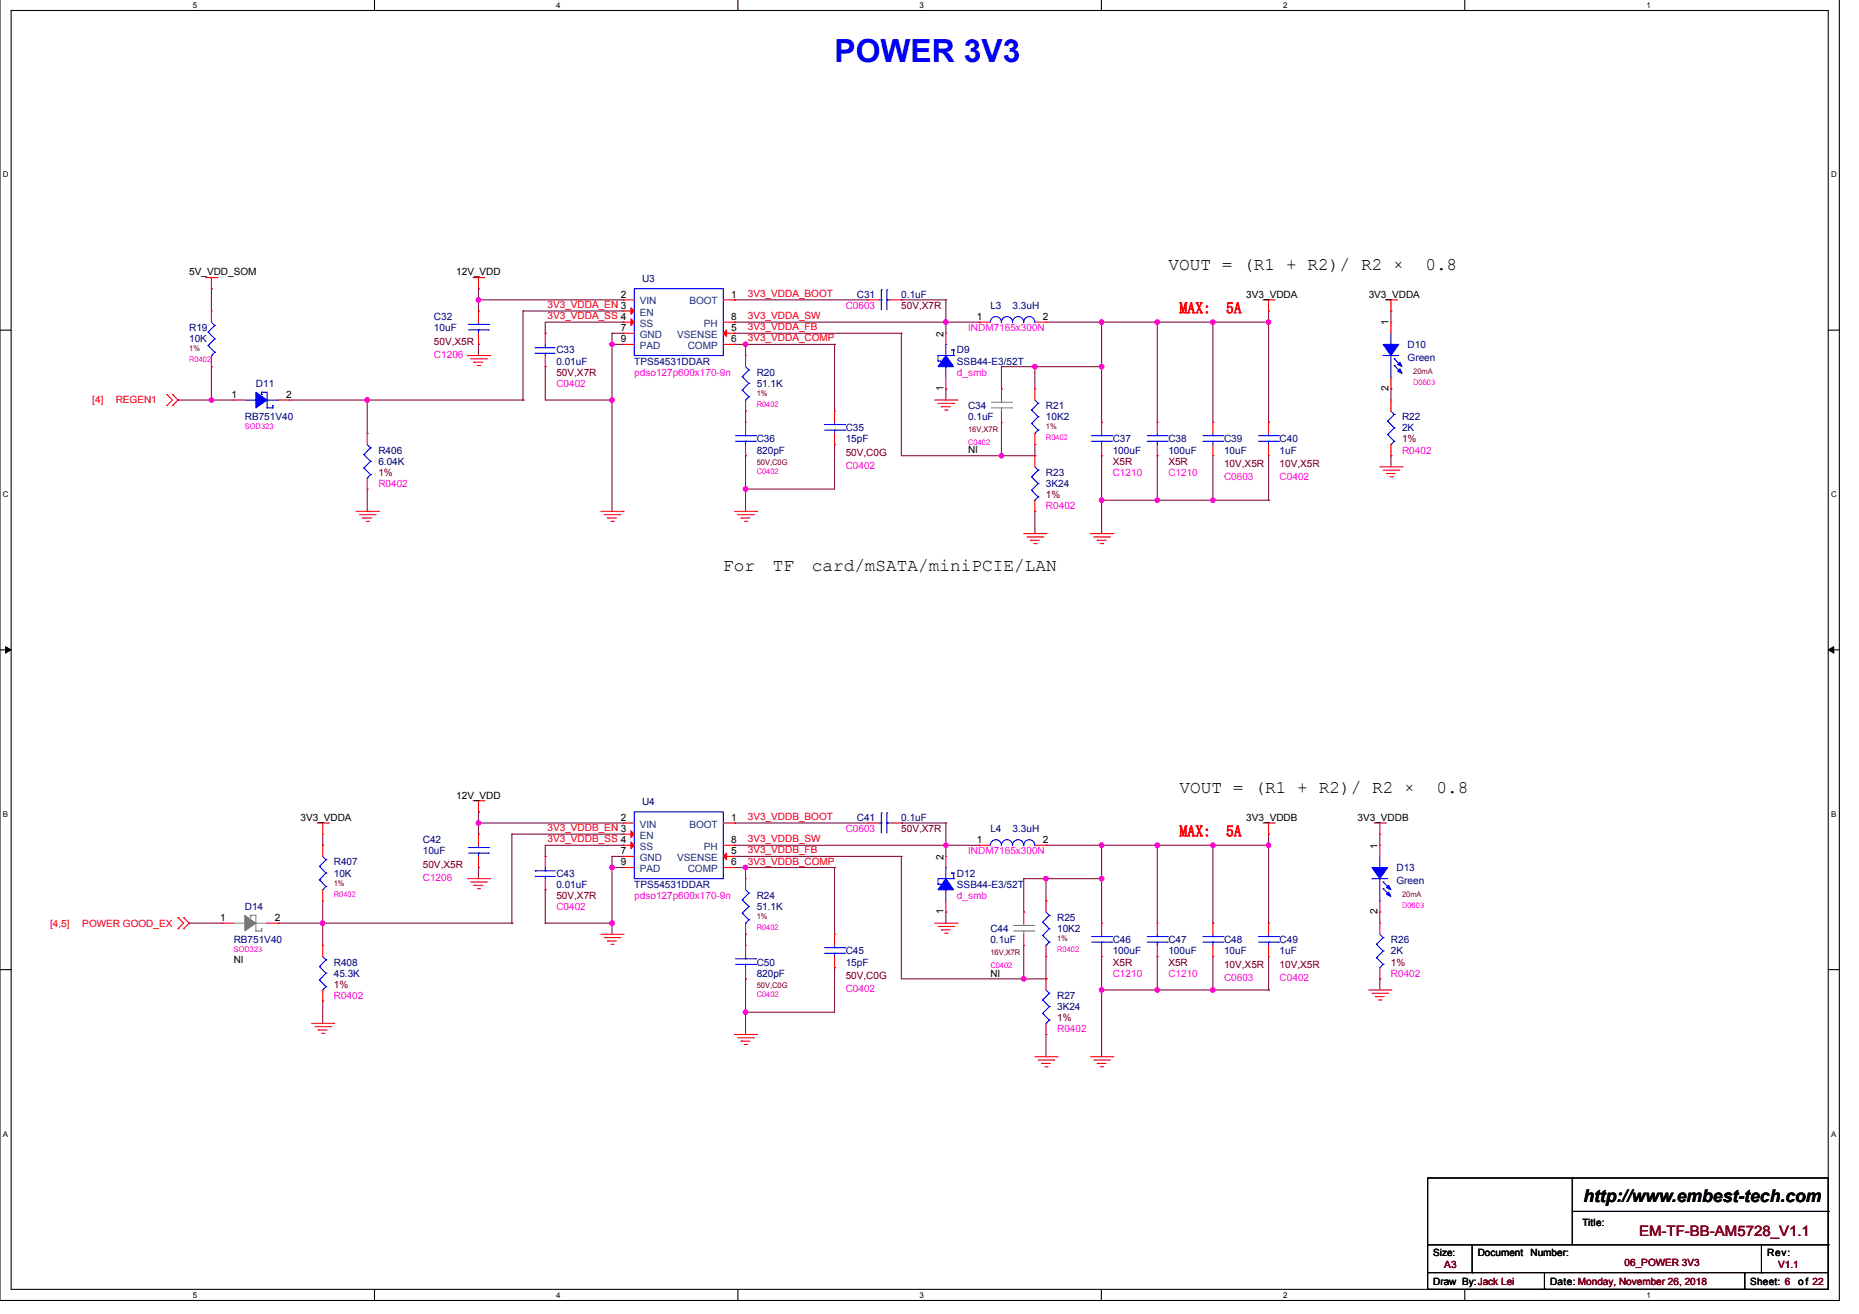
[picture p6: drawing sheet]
<svg xmlns="http://www.w3.org/2000/svg" width="297mm" height="210mm" viewBox="0 0 297 210" stroke-linecap="round" stroke-linejoin="round" font-family="sans-serif">
<path d="M0 -.1v207.8h293.9v-207.8M1.8 1.7h290.3v204.3h-290.3z" fill="none" stroke="#000" stroke-width=".17"/>
<g fill="#fff">
<path d="M30.8 .1h.7v1.4h-.7z"/>
<path d="M30.8 206.1h.7v1.5h-.7z"/>
</g>
<path d="M59.8 -.1v1.8M59.8 206v1.7" fill="none" stroke="#000" stroke-width=".17"/>
<g fill="#fff">
<path d="M88.9 .1h.7v1.4h-.7z"/>
<path d="M88.9 206.1h.7v1.5h-.7z"/>
</g>
<path d="M117.9 -.1v1.8M117.9 206v1.7" fill="none" stroke="#000" stroke-width=".17"/>
<g fill="#fff">
<path d="M146.9 .1h.7v1.4h-.7z"/>
<path d="M146.9 206.1h.7v1.5h-.7z"/>
</g>
<path d="M176 -.1v1.8M176 206v1.7" fill="none" stroke="#000" stroke-width=".17"/>
<g fill="#fff">
<path d="M205 .1h.7v1.4h-.7z"/>
<path d="M205 206.1h.7v1.5h-.7z"/>
</g>
<path d="M234.1 -.1v1.8M234.1 206v1.7" fill="none" stroke="#000" stroke-width=".17"/>
<g fill="#fff">
<path d="M263.1 .1h.7v1.4h-.7z"/>
<path d="M263.1 206.1h.7v1.5h-.7z"/>
<path d="M.4 27.2h1v1.4h-1z"/>
<path d="M292.6 27.2h.9v1.4h-.9z"/>
<path d="M.4 78.3h1v1.4h-1z"/>
<path d="M292.6 78.3h.9v1.4h-.9z"/>
</g>
<path d="M0 52.7h1.8M292.1 52.7h1.8" fill="none" stroke="#000" stroke-width=".17"/>
<g fill="#fff">
<path d="M.4 129.3h.9v1.5h-.9z"/>
<path d="M292.6 129.3h.8v1.5h-.8z"/>
</g>
<path d="M0 103.8h1.8M292.1 103.8h1.8" fill="none" stroke="#000" stroke-width=".17"/>
<path d="M.9 103.3l.9 .5-.9 .5zM292.1 103.8l.9-.5v1z" fill="#000" stroke="#000" stroke-width=".16"/>
<g fill="#fff">
<path d="M.4 180.4h.9v1.4h-.9z"/>
<path d="M292.6 180.4h.8v1.4h-.8z"/>
</g>
<g fill="none" stroke="#000" stroke-width=".17">
<path d="M0 154.9h1.8M292.1 154.9h1.8M228.1 188.2h64v17.8h-64zM228.1 198.9h64M235.2 198.9v4.4M251.2 188.2h.1M251.2 188.2v10.7M251.2 193.5h40.9M281.5 198.9v4.4M292.1 198.9h.1M292.1 193.5h.1M228.1 203.3h.1"/>
<path d="M228.1 203.3h64M235.2 203.3h.1M246.8 206h.1M246.8 203.3v2.7M278.8 206h.1M278.8 203.3v2.7M281.5 203.3h.1"/>
</g>
<g fill="none" stroke="#800040" stroke-width=".17">
<path d="M33.8 46.1h.1M33.8 58.6h.1M33.8 46.1v3.6M33.8 58.6v5.3M76.5 46.1h.1M76.5 47.9h.1M76.5 55h.1M76.5 46.1v3.6M76.5 55v1.8M76.5 47.9h23.1M83.6 49.7h.1M83.6 49.7h16"/>
<path d="M83.6 49.7v14.2M87.1 58.6h.1M87.1 53.2h.1M87.1 58.6v5.3h10.7M97.8 55h.1M97.8 53.2h.1M97.8 55h1.8M97.8 53.2h1.8M97.8 53.2v28.5M99.6 51.5h.1M99.6 51.5h-12.5v1.7M117.3 55h.1"/>
<path d="M117.3 53.2h.1M117.3 47.9h.1M117.3 51.5h.1M117.3 51.5h39.2M117.3 55h16M117.3 53.2h26.7M117.3 47.9h21.4M119.1 55h.1M119.1 55v1.8M133.3 55h.1M133.3 55v10.7M144 53.2h.1"/>
<path d="M144 47.9h.1M144 53.2v19.6h21.4M144 47.9h7.1M151.1 51.5h.1M151.1 47.9h.1M151.1 47.9v5.3M160 58.6h.1M160 58.6h16M160 58.6v3.5M165.4 58.6h.1M165.4 58.6v3.5M167.1 51.5h35.6"/>
<path d="M176 51.5h.1M176 58.6h.1M176 51.5v16M184.9 51.5h.1M184.9 51.5v16M193.8 51.5h.1M193.8 51.5v16M202.7 49.7h.1M202.7 51.5h.1M202.7 49.7v17.8M222.2 49.7h.1M222.2 49.7v1.8"/>
<path d="M28.4 63.9h.1M28.4 63.9h8.9M33.8 63.9h.1M46.2 63.9h37.4M58.7 63.9h.1M58.7 63.9v5.3M58.7 78.1v3.6M83.6 63.9h.1M97.8 63.9h.1M119.1 65.7h.1M119.1 72.8h.1M119.1 78.1h.1"/>
<path d="M119.1 65.7v1.8M119.1 72.8v8.9M133.3 71h.1M133.3 71v7.1h-14.2M151.1 62.1h.1M151.1 62.1v1.8M160 72.8h.1M160 62.1h.1M160 67.5v5.3M165.4 71h.1M165.4 72.8h.1M165.4 71v1.8"/>
<path d="M176 72.8h.1M176 79.9h.1M176 67.5h.1M176 72.8v12.4M176 79.9h26.7M184.9 72.8h.1M184.9 72.8v7.1M193.8 67.5h.1M193.8 79.9h.1M193.8 72.8v7.1M202.7 67.5h.1M202.7 79.9h.1"/>
<path d="M202.7 72.8v7.1M222.2 62.1h.1M222.2 72.8h.1M222.2 62.1v1.8M222.2 72.8v1.8M58.7 81.7h.1M165.4 81.7h.1M165.4 81.7v3.5M51.6 135h.1M51.6 133.2v1.8M76.5 129.7h.1M76.5 131.5h.1"/>
<path d="M76.5 138.6h.1M76.5 129.7v3.5M76.5 138.6v1.8M76.5 131.5h23.1M81.8 133.2h.1M81.8 133.2h17.8M81.8 133.2v14.3M87.1 136.8h.1M97.8 138.6h.1M97.8 136.8h.1M97.8 136.8v12.4M97.8 138.6h1.8"/>
<path d="M97.8 136.8h1.8M99.6 135h.1M99.6 135h-12.5v1.8M117.3 138.6h.1M117.3 136.8h.1M117.3 131.5h.1M117.3 135h.1M117.3 135h39.2M117.3 138.6h16M117.3 136.8h26.7M117.3 131.5h21.4M119.1 138.6h.1"/>
<path d="M119.1 138.6v1.8M133.3 138.6h.1M133.3 138.6v10.6M144 136.8h.1M144 131.5h.1M144 136.8v19.6h23.1M144 131.5h7.1M151.1 135h.1M151.1 131.5h.1M151.1 131.5v5.3M167.1 135h35.6M176 135h.1"/>
<path d="M176 135v12.5M184.9 135h.1M184.9 135v12.5M193.8 135h.1M193.8 135v12.5M202.7 133.2h.1M202.7 135h.1M202.7 133.2v14.3M220.5 133.2h.1M220.5 133.2v1.8M30.2 147.5h.1M30.2 147.5h5.4"/>
<path d="M44.4 147.5h37.4M51.6 147.5h.1M51.6 159.9h.1M51.6 143.9v7.1M51.6 159.9v3.6M81.8 147.5h.1M87.1 142.1h.1M87.1 147.5h.1M87.1 142.1v5.4M87.1 147.5h10.7M97.8 147.5h.1M119.1 149.2h.1"/>
<path d="M119.1 156.4h.1M119.1 149.2v1.8M119.1 156.4v8.9M133.3 154.6h.1M133.3 154.6v7.1h-14.2M151.1 145.7h.1M151.1 145.7v1.8M163.6 156.4h.1M163.6 140.4h.1M163.6 145.7h.1M163.6 140.4h12.4M163.6 140.4v5.3"/>
<path d="M163.6 151v5.4M167.1 156.4h.1M167.1 143.9h.1M167.1 140.4v3.5M167.1 152.8v3.6M176 152.8h.1M176 140.4h.1M176 158.1h.1M176 147.5h.1M176 152.8v16M176 158.1h26.7M184.9 152.8h.1"/>
<path d="M184.9 152.8v5.3M193.8 147.5h.1M193.8 158.1h.1M193.8 152.8v5.3M202.7 147.5h.1M202.7 158.1h.1M202.7 152.8v5.3M220.5 145.7h.1M220.5 156.4h.1M220.5 145.7v1.8M220.5 156.4v1.7M119.1 161.7h.1"/>
<path d="M167.1 165.3h.1M167.1 165.3v3.5"/>
</g>
<g fill="#f0f" stroke="#f0f" stroke-width=".17">
<circle cx="176" cy="79.9" r=".35"/>
<circle cx="119.1" cy="55" r=".35"/>
<circle cx="119.1" cy="78.1" r=".35"/>
<circle cx="176" cy="51.5" r=".35"/>
<circle cx="176" cy="58.6" r=".35"/>
<circle cx="160" cy="72.8" r=".35"/>
<circle cx="76.4" cy="47.9" r=".35"/>
<circle cx="97.8" cy="63.9" r=".35"/>
<circle cx="151.1" cy="51.5" r=".35"/>
<circle cx="184.9" cy="51.5" r=".35"/>
<circle cx="176" cy="158.1" r=".35"/>
<circle cx="76.4" cy="131.5" r=".35"/>
<circle cx="119.1" cy="161.7" r=".35"/>
<circle cx="119.1" cy="138.6" r=".35"/>
<circle cx="163.6" cy="156.4" r=".35"/>
<circle cx="97.8" cy="138.6" r=".35"/>
<circle cx="97.8" cy="147.5" r=".35"/>
<circle cx="151.1" cy="135" r=".35"/>
<circle cx="184.9" cy="135" r=".35"/>
<circle cx="193.8" cy="135" r=".35"/>
<circle cx="184.9" cy="158.1" r=".35"/>
<circle cx="165.3" cy="58.6" r=".35"/>
<circle cx="193.8" cy="51.5" r=".35"/>
<circle cx="202.7" cy="51.5" r=".35"/>
<circle cx="184.9" cy="79.9" r=".35"/>
<circle cx="193.8" cy="79.9" r=".35"/>
<circle cx="202.7" cy="135" r=".35"/>
<circle cx="193.8" cy="158.1" r=".35"/>
<circle cx="176" cy="135" r=".35"/>
<circle cx="176" cy="140.4" r=".35"/>
<circle cx="33.8" cy="63.9" r=".35"/>
<circle cx="167.1" cy="140.4" r=".35"/>
<circle cx="97.8" cy="55" r=".35"/>
<circle cx="51.6" cy="147.5" r=".35"/>
<circle cx="58.7" cy="63.9" r=".35"/>
</g>
<g fill="none" stroke="#f00" stroke-width=".17">
<path d="M32.9 44.3h1.8M33.8 46.1h.1M33.8 49.7h.1M33.8 58.6h.1M33.8 44.3v1.8M33.8 49.7v1.8M33.8 56.8v1.8M34.7 44.3h.1M74.7 56.8h3.5M75.2 57.3h2.5M75.6 44.3h1.7M75.7 57.9h.1"/>
<path d="M75.7 57.9h1.5M76.3 58.4h.3M76.5 46.1h.1M76.5 49.7h.1M76.5 55h.1M76.5 44.3v1.8M76.5 49.7v1.8M76.5 53.2v1.8M76.6 58.4h.1M77.3 44.3h.1M77.7 57.3h.1M78.2 56.8h.1"/>
<path d="M87.1 58.6h.1M87.1 53.2h.1M87.1 53.2v1.8M87.1 56.8v1.8M99.6 47.9h.1M99.6 49.7h.1M99.6 51.5h.1M99.6 53.2h.1M99.6 55h.1M99.6 47.9h1.7M99.6 49.7h1.7M99.6 51.5h1.7"/>
<path d="M99.6 53.2h1.7M99.6 55h1.7M115.6 47.9h1.7M115.6 51.5h1.7M115.6 53.2h1.7M115.6 55h1.7M117.3 47.9h.1M117.3 53.2h.1M117.3 55h.1M117.3 51.5h.1M119.1 56.8h.1M119.1 56.8v1.8"/>
<path d="M138.7 47.9h.1M138.7 47.9h1.8M142.2 47.9h1.8M144 47.9h.1M151.1 53.2h.1M151.1 53.2v1.8M156.5 51.5h.1M156.5 51.5h1.7M165.4 51.5h1.7M167.1 51.5h.1M201.8 47.9h1.8M202.7 49.7h.1"/>
<path d="M202.7 47.9v1.8M203.6 47.9h.1M221.4 47.9h1.7M222.2 49.7h.1M222.2 51.5h.1M222.2 47.9v1.8M222.2 51.5v1.7M223.1 47.9h.1M26.7 64.8h.1M26.7 63h.1M26.7 63l.9 .9-.9 .9M27.6 63h.1"/>
<path d="M27.6 64.8h.1M27.6 63l.8 .9-.8 .9M37.3 63.9h.1M37.3 63.9h1.8M44.4 63.9h1.8M46.2 63.9h.1M58.7 69.2h.1M58.7 78.1h.1M58.7 69.2v1.8M58.7 76.4v1.7M119.1 65.7h.1M119.1 67.5h.1"/>
<path d="M119.1 72.8h.1M119.1 63.9v1.8M119.1 67.5v1.7M119.1 71v1.8M133.3 65.7h.1M133.3 71h.1M133.3 65.7v1.8M133.3 69.2v1.8M149.4 63.9h3.5M149.9 64.4h2.5M150.4 65h.1M150.4 65h1.4"/>
<path d="M151 65.5h.3M151.1 62.1h.1M151.1 60.3v1.8M151.3 65.5h.1M152.4 64.4h.1M152.9 63.9h.1M160 62.1h.1M160 67.5h.1M160 62.1v1.8M160 65.7v1.8M165.4 62.1h.1M165.4 71h.1"/>
<path d="M165.4 72.8h.1M165.4 62.1v1.8M165.4 69.2v1.8M165.4 72.8v1.8M165.4 79.9v1.8M176 67.5h.1M176 72.8h.1M176 67.5v1.7M176 71v1.8M184.9 67.5h.1M184.9 72.8h.1M184.9 67.5v1.7"/>
<path d="M184.9 71v1.8M193.8 67.5h.1M193.8 72.8h.1M193.8 67.5v1.7M193.8 71v1.8M202.7 67.5h.1M202.7 72.8h.1M202.7 67.5v1.7M202.7 71v1.8M220.5 74.6h3.5M221 75.1h2.5M221.5 75.6h.1"/>
<path d="M221.5 75.6h1.5M222.1 76.2h.3M222.2 62.1h.1M222.2 63.9h.1M222.2 72.8h.1M222.2 60.3v1.8M222.2 63.9v1.8M222.2 71v1.8M222.4 76.2h.1M223.5 75.1h.1M224 74.6h.1M56.9 81.7h3.6"/>
<path d="M57.4 82.2h2.5M58 82.8h.1M58 82.8h1.4M58.5 83.3h.4M58.9 83.3h.1M59.9 82.2h.1M60.5 81.7h.1M96 81.7h3.6M96.5 82.2h2.5M97.1 82.8h.1M97.1 82.8h1.4M97.6 83.3h.4"/>
<path d="M98 83.3h.1M99 82.2h.1M99.6 81.7h.1M117.3 81.7h3.6M117.9 82.2h2.5M118.4 82.8h.1M118.4 82.8h1.4M118.9 83.3h.4M119.3 83.3h.1M120.4 82.2h.1M120.9 81.7h.1M163.6 85.2h3.5"/>
<path d="M164.1 85.8h2.5M164.6 86.3h.1M164.6 86.3h1.5M165.2 86.8h.3M165.4 81.7h.1M165.5 86.8h.1M166.6 85.8h.1M167.1 85.2h.1M174.2 85.2h3.6M174.8 85.8h2.5M175.3 86.3h.1M175.3 86.3h1.4"/>
<path d="M175.8 86.8h.4M176.2 86.8h.1M177.3 85.8h.1M177.8 85.2h.1M50.7 131.5h1.8M51.6 133.2h.1M51.6 135h.1M51.6 131.5v1.7M51.6 135v1.8M52.5 131.5h.1M75.6 127.9h1.7M76.5 129.7h.1"/>
<path d="M76.5 133.2h.1M76.5 138.6h.1M76.5 127.9v1.8M76.5 133.2v1.8M76.5 136.8v1.8M77.3 127.9h.1M87.1 136.8h.1M87.1 136.8v1.8M99.6 131.5h.1M99.6 133.2h.1M99.6 135h.1M99.6 136.8h.1"/>
<path d="M99.6 138.6h.1M99.6 131.5h1.7M99.6 135h1.7M99.6 133.2h1.7M99.6 136.8h1.7M99.6 138.6h1.7M115.6 131.5h1.7M115.6 135h1.7M115.6 136.8h1.7M115.6 138.6h1.7M117.3 131.5h.1M117.3 136.8h.1"/>
<path d="M117.3 138.6h.1M117.3 135h.1M138.7 131.5h.1M138.7 131.5h1.8M142.2 131.5h1.8M144 131.5h.1M151.1 136.8h.1M151.1 136.8v1.8M156.5 135h.1M156.5 135h1.7M165.4 135h1.7M167.1 135h.1"/>
<path d="M201.8 131.5h1.8M202.7 133.2h.1M202.7 131.5v1.7M203.6 131.5h.1M219.6 131.5h1.8M220.5 133.2h.1M220.5 135h.1M220.5 131.5v1.7M220.5 135v1.8M221.4 131.5h.1M28.4 148.4h.1M28.4 146.6h.1"/>
<path d="M28.4 146.6l.9 .9-.9 .9M29.3 146.6h.1M29.3 148.4h.1M29.3 146.6l.9 .9-.9 .9M35.6 147.5h.1M35.6 147.5h1.7M42.7 147.5h1.7M44.4 147.5h.1M51.6 143.9h.1M51.6 151h.1M51.6 159.9h.1M51.6 142.1v1.8"/>
<path d="M51.6 151v1.8M51.6 158.1v1.8M74.7 140.4h3.5M75.2 140.9h2.5M75.7 141.4h.1M75.7 141.4h1.5M76.3 142h.3M76.6 142h.1M77.7 140.9h.1M78.2 140.4h.1M87.1 142.1h.1M87.1 140.4v1.7"/>
<path d="M96 149.2h3.6M96.5 149.8h2.5M97.1 150.3h.1M97.1 150.3h1.4M97.6 150.8h.4M98 150.8h.1M99 149.8h.1M99.6 149.2h.1M119.1 140.4h.1M119.1 149.2h.1M119.1 151h.1M119.1 156.4h.1"/>
<path d="M119.1 140.4v1.7M119.1 147.5v1.7M119.1 151v1.8M119.1 154.6v1.8M133.3 149.2h.1M133.3 154.6h.1M133.3 149.2v1.8M133.3 152.8v1.8M149.4 147.5h3.5M149.9 148h2.5M150.4 148.5h.1M150.4 148.5h1.4"/>
<path d="M151 149.1h.3M151.1 145.7h.1M151.1 143.9v1.8M151.3 149.1h.1M152.4 148h.1M152.9 147.5h.1M163.6 145.7h.1M163.6 151h.1M163.6 145.7v1.8M163.6 149.2v1.8M167.1 143.9h.1M167.1 152.8h.1"/>
<path d="M167.1 156.4h.1M167.1 143.9v1.8M167.1 151v1.8M167.1 156.4v1.7M176 147.5h.1M176 152.8h.1M176 147.5v1.7M176 151v1.8M184.9 147.5h.1M184.9 152.8h.1M184.9 147.5v1.7M184.9 151v1.8"/>
<path d="M193.8 147.5h.1M193.8 152.8h.1M193.8 147.5v1.7M193.8 151v1.8M202.7 147.5h.1M202.7 152.8h.1M202.7 147.5v1.7M202.7 151v1.8M218.7 158.1h3.5M219.2 158.7h2.5M219.8 159.2h.1M219.8 159.2h1.4"/>
<path d="M220.3 159.7h.4M220.5 145.7h.1M220.5 147.5h.1M220.5 156.4h.1M220.5 143.9v1.8M220.5 147.5v1.7M220.5 154.6v1.8M220.7 159.7h.1M221.7 158.7h.1M222.2 158.1h.1M49.8 163.5h3.5M50.3 164h2.5"/>
<path d="M50.9 164.5h.1M50.9 164.5h1.4M51.4 165.1h.3M51.7 165.1h.1M52.8 164h.1M53.3 163.5h.1M117.3 165.3h3.6M117.9 165.8h2.5M118.4 166.3h.1M118.4 166.3h1.4M118.9 166.8h.4M119.3 166.8h.1"/>
<path d="M120.4 165.8h.1M120.9 165.3h.1M165.4 168.8h3.5M165.9 169.3h2.5M166.4 169.9h.1M166.4 169.9h1.4M167 170.4h.3M167.1 165.3h.1M167.1 163.5v1.8M167.3 170.4h.1M168.4 169.3h.1M168.9 168.8h.1"/>
<path d="M174.2 168.8h3.6M174.8 169.3h2.5M175.3 169.9h.1M175.3 169.9h1.4M175.8 170.4h.4M176.2 170.4h.1M177.3 169.3h.1M177.8 168.8h.1"/>
</g>
<g fill="none" stroke="#00f" stroke-width=".17">
<path d="M33.3 53.1h.1M33.3 55.2h.1M33.3 53.1l1 1M33.3 55.2l1 1.1M33.8 56.8h.1M33.8 51.5l.5 .5M34.3 52h.1M34.3 54.1h.1M34.3 56.3h.1M34.3 52l-1 1.1M34.3 54.1l-1 1.1M34.3 56.3l-.5 .5"/>
<path d="M74.9 51.8h3.2M74.9 52.7h3.2M76.5 52.7h.1M76.5 51.8h.1M76.5 51.5v.3M76.5 52.7v.5M78.1 51.8h.1M78.1 52.7h.1M85.5 56.4h.1M85.5 55.5h.1M85.5 56.4h3.2M85.5 55.5h3.2"/>
<path d="M87.1 55.5h.1M87.1 56.4h.1M87.1 55v.5M87.1 56.4v.4M101.3 46.1h14.3v10.7h-14.3zM119.1 58.6l.6 .5M119.7 59.1h.1M119.7 59.1l-1.1 1.1M140.5 47.9h.3M140.8 46.3h.1M140.8 47.9h.1M140.8 46.3v3.2"/>
<path d="M141.7 47.9h.1M141.7 46.3h.1M141.7 46.3v3.2M141.7 47.9h.5M149.9 57.7h.1M149.9 57.7h.3M150.2 57.7h.1M151.1 58.6h.1M151.1 55h.1M151.1 55v1.8M151.1 58.6v1.7M152 55.9h.1"/>
<path d="M152 55.9h.4M152.4 56.8h.1M152.4 55.9h.1M152.4 56.8h-2.5v.9M152.4 55.9v.9M158.2 51.5a.88 .88 0 0 1 .9-.9 .88 .88 0 0 1 .9 .9 .88 .88 0 0 1 .9-.9 .88 .88 0 0 1 .9 .9 .88 .88 0 0 1 .9-.9 .88 .88 0 0 1 .9 .9 .88 .88 0 0 1 .9-.9 .88 .88 0 0 1 .8 .9M221 56.8h.1M221 56.8h2.5M222.2 55h.1M222.2 53.2v1.8M222.2 56.8v3.5M222.8 57.3h.1"/>
<path d="M222.8 58.4h.1M222.8 57.3l1 1.1M222.8 58.4l1 1.1M39.1 63.9h1.8M40.9 63.9h.1M41.8 62.7h.1M41.8 63h.1M41.8 62.7h.9v2.5M41.8 62.7v.3M42.7 65.2h.1M42.7 63.9h1.7M42.7 65.2h.9"/>
<path d="M43.6 65.2h.1M43.6 64.8h.1M43.6 64.8v.4M44.4 63.9h.1M58.1 72.6h.1M58.1 74.8h.1M58.1 72.6l1.1 1.1M58.1 74.8l1.1 1M58.7 76.4h.1M58.7 71l.5 .5M59.2 71.5h.1M59.2 73.7h.1"/>
<path d="M59.2 75.8h.1M59.2 71.5l-1.1 1.1M59.2 73.7l-1.1 1.1M59.2 75.8l-.5 .6M117.5 69.6h3.2M117.5 70.5h3.2M118.6 60.2h.1M118.6 62.3h.1M118.6 60.2l1.1 1M118.6 62.3l1.1 1.1M119.1 63.9h.1M119.1 70.5h.1"/>
<path d="M119.1 69.6h.1M119.1 69.2v.4M119.1 70.5v.5M119.7 61.2h.1M119.7 63.4h.1M119.7 61.2l-1.1 1.1M119.7 63.4l-.6 .5M120.7 69.6h.1M120.7 70.5h.1M131.8 67.8h3.1M131.8 68.7h3.1M133.3 68.7h.1"/>
<path d="M133.3 67.8h.1M133.3 67.5v.3M133.3 68.7v.5M134.9 67.8h.1M134.9 68.7h.1M164.8 65.5h.1M164.8 67.6h.1M164.8 76.2h.1M164.8 78.3h.1M164.8 65.5l1.1 1.1M164.8 67.6l1.1 1.1M164.8 76.2l1.1 1"/>
<path d="M164.8 78.3l1.1 1.1M165.4 69.2h.1M165.4 79.9h.1M165.4 63.9l.5 .5M165.4 74.6l.5 .5M165.9 64.4h.1M165.9 66.6h.1M165.9 68.7h.1M165.9 75.1h.1M165.9 77.2h.1M165.9 79.4h.1M165.9 64.4l-1.1 1.1"/>
<path d="M165.9 66.6l-1.1 1M165.9 68.7l-.5 .5M165.9 75.1l-1.1 1.1M165.9 77.2l-1.1 1.1M165.9 79.4l-.5 .5M174.4 69.6h3.2M174.4 70.5h3.2M176 70.5h.1M176 69.6h.1M176 69.2v.4M176 70.5v.5M177.6 69.6h.1"/>
<path d="M177.6 70.5h.1M183.3 69.6h3.2M183.3 70.5h3.2M184.9 70.5h.1M184.9 69.6h.1M184.9 69.2v.4M184.9 70.5v.5M186.5 69.6h.1M186.5 70.5h.1M192.2 69.6h3.2M192.2 70.5h3.2M193.8 70.5h.1"/>
<path d="M193.8 69.6h.1M193.8 69.2v.4M193.8 70.5v.5M195.4 69.6h.1M195.4 70.5h.1M201.1 69.6h3.2M201.1 70.5h3.2M202.7 70.5h.1M202.7 69.6h.1M202.7 69.2v.4M202.7 70.5v.5M204.3 69.6h.1"/>
<path d="M204.3 70.5h.1M221.7 67.3h.1M221.7 69.4h.1M221.7 67.3l1.1 1.1M221.7 69.4l1.1 1.1M222.2 60.3h.1M222.2 71h.1M222.2 65.7l.6 .5M222.8 66.2h.1M222.8 68.4h.1M222.8 70.5h.1M222.8 66.2l-1.1 1.1"/>
<path d="M222.8 68.4l-1.1 1M222.8 70.5l-.6 .5M51 138.4h.1M51 138.4l1.1 1.1M51.6 136.8l.5 .5M52.1 137.3h.1M52.1 139.5h.1M52.1 137.3l-1.1 1.1M52.1 139.5l-1.1 1M74.9 135.4h3.2M74.9 136.3h3.2M76.5 136.3h.1"/>
<path d="M76.5 135.4h.1M76.5 135v.4M76.5 136.3v.5M78.1 135.4h.1M78.1 136.3h.1M85.5 140h.1M85.5 139.1h.1M85.5 140h3.2M85.5 139.1h3.2M87.1 139.1h.1M87.1 140h.1M87.1 138.6v.5"/>
<path d="M87.1 140v.4M101.3 129.7h14.3v10.7h-14.3zM140.5 131.5h.3M140.8 129.9h.1M140.8 131.5h.1M140.8 129.9v3.2M141.7 131.5h.1M141.7 129.9h.1M141.7 131.5h.5M141.7 129.9v3.2M151.1 138.6h.1M151.1 138.6v1.8"/>
<path d="M152 139.5h.1M152 139.5h.4M152.4 139.5h.1M152.4 139.5v.9M158.2 135a.88 .88 0 0 1 .9-.9 .88 .88 0 0 1 .9 .9 .88 .88 0 0 1 .9-.9 .88 .88 0 0 1 .9 .9 .88 .88 0 0 1 .9-.9 .88 .88 0 0 1 .9 .9 .88 .88 0 0 1 .9-.9 .88 .88 0 0 1 .8 .9M220.5 138.6h.1M220.5 136.8v1.8M51 140.5h.1M51 154.4h.1M51 156.5h.1M51 140.5l1.1 1.1M51 154.4l1.1 1.1"/>
<path d="M51 156.5l1.1 1.1M51.6 142.1h.1M51.6 158.1h.1M51.6 152.8l.5 .5M52.1 141.6h.1M52.1 153.3h.1M52.1 155.5h.1M52.1 157.6h.1M52.1 141.6l-.5 .5M52.1 153.3l-1.1 1.1M52.1 155.5l-1.1 1M52.1 157.6l-.5 .5"/>
<path d="M117.5 153.2h3.2M117.5 154.1h3.2M118.6 143.7h.1M118.6 145.9h.1M118.6 143.7l1.1 1.1M118.6 145.9l1.1 1M119.1 147.5h.1M119.1 154.1h.1M119.1 153.2h.1M119.1 142.1l.6 .6M119.1 152.8v.4M119.1 154.1v.5"/>
<path d="M119.7 142.7h.1M119.7 144.8h.1M119.7 146.9h.1M119.7 142.7l-1.1 1M119.7 144.8l-1.1 1.1M119.7 146.9l-.6 .6M120.7 153.2h.1M120.7 154.1h.1M131.8 151.4h3.1M131.8 152.3h3.1M133.3 152.3h.1M133.3 151.4h.1"/>
<path d="M133.3 151v.4M133.3 152.3v.5M134.9 151.4h.1M134.9 152.3h.1M149.9 141.2h.1M149.9 141.2h.3M150.2 141.2h.1M151.1 142.1h.1M151.1 142.1v1.8M152.4 140.4h.1M152.4 140.4h-2.5v.8M166.6 147.3h.1"/>
<path d="M166.6 149.4h.1M166.6 159.7h.1M166.6 147.3l1.1 1.1M166.6 149.4l1.1 1.1M166.6 159.7l1.1 1.1M167.1 151h.1M167.1 145.7l.6 .5M167.1 158.1l.6 .6M167.7 146.2h.1M167.7 148.4h.1M167.7 150.5h.1M167.7 158.7h.1"/>
<path d="M167.7 146.2l-1.1 1.1M167.7 148.4l-1.1 1M167.7 150.5l-.6 .5M167.7 158.7l-1.1 1M174.4 149.6h3.2M174.4 150.5h3.2M176 150.5h.1M176 149.6h.1M176 149.2v.4M176 150.5v.5M177.6 149.6h.1M177.6 150.5h.1"/>
<path d="M183.3 149.6h3.2M183.3 150.5h3.2M184.9 150.5h.1M184.9 149.6h.1M184.9 149.2v.4M184.9 150.5v.5M186.5 149.6h.1M186.5 150.5h.1M192.2 149.6h3.2M192.2 150.5h3.2M193.8 150.5h.1M193.8 149.6h.1"/>
<path d="M193.8 149.2v.4M193.8 150.5v.5M195.4 149.6h.1M195.4 150.5h.1M201.1 149.6h3.2M201.1 150.5h3.2M202.7 150.5h.1M202.7 149.6h.1M202.7 149.2v.4M202.7 150.5v.5M204.3 149.6h.1M204.3 150.5h.1"/>
<path d="M219.2 140.4h.1M219.2 140.4h2.5M219.9 150.8h.1M219.9 153h.1M219.9 150.8l1.1 1.1M219.9 153l1.1 1.1M220.5 143.9h.1M220.5 154.6h.1M220.5 140.4v3.5M220.5 149.2l.5 .6M221 140.9h.1M221 142h.1"/>
<path d="M221 149.8h.1M221 151.9h.1M221 154.1h.1M221 140.9l1.1 1.1M221 142l1.1 1M221 149.8l-1.1 1M221 151.9l-1.1 1.1M221 154.1l-.5 .5M166.6 161.9h.1M166.6 161.9l1.1 1M167.1 163.5h.1M167.7 160.8h.1"/>
<path d="M167.7 162.9h.1M167.7 160.8l-1.1 1.1M167.7 162.9l-.6 .6"/>
</g>
<g fill="#00f" stroke="#00f" stroke-width=".17">
<path d="M219.2 138.6h2.5l-1.2 1.8z" fill-rule="evenodd"/>
<path d="M221.9 142.5l.3 .7-.7-.4z" fill-rule="evenodd"/>
<path d="M221.9 141.4l.3 .7-.7-.3z" fill-rule="evenodd"/>
<path d="M151.1 56.8l1.3 1.8h-2.5z" fill-rule="evenodd"/>
<path d="M221 55h2.5l-1.3 1.8z" fill-rule="evenodd"/>
<path d="M223.7 58.9l.3 .7-.7-.3z" fill-rule="evenodd"/>
<path d="M223.7 57.9l.3 .7-.7-.4z" fill-rule="evenodd"/>
<path d="M40.9 62.7l1.8 1.2-1.8 1.3z" fill-rule="evenodd"/>
<path d="M151.1 140.4l1.3 1.7h-2.5z" fill-rule="evenodd"/>
</g>
<g fill="#f00" stroke="#f00" stroke-width=".17">
<path d="M100.8 49.2l.5 .5-.5 .5z"/>
<path d="M100.8 50.9l.5 .6-.5 .5z"/>
<path d="M116.1 52.7v1.1l-.5-.6z"/>
<path d="M100.8 132.7l.5 .5-.5 .6z"/>
<path d="M100.8 134.5l.5 .5-.5 .6z"/>
<path d="M115.6 136.8l.5-.5v1z"/>
</g>
<g fill="none" stroke="#808080" stroke-width=".17">
<path d="M158.4 64.3h3.2M158.4 65.2h3.2M160 65.2h.1M160 64.3h.1M160 63.9v.4M160 65.2v.5M161.6 64.3h.1M161.6 65.2h.1M37.3 147.5h1.8M39.1 147.5h.1M40 146.2h.1M40 146.6h.1"/>
<path d="M40 146.2h.9v2.5M40 146.2v.4M40.9 148.7h.1M40.9 147.5h1.8M40.9 148.7h.9M41.8 148.7h.1M41.8 148.4h.1M41.8 148.4v.3M42.7 147.5h.1M162 148.7h3.2M162 147.8h3.2M163.6 148.7h.1"/>
<path d="M163.6 147.8h.1M163.6 147.5v.3M163.6 148.7v.5M165.2 147.8h.1M165.2 148.7h.1"/>
</g>
<path d="M39.1 146.2l1.8 1.3-1.8 1.2z" fill-rule="evenodd" fill="#808080" stroke="#808080" stroke-width=".17"/>
<text font-size="5.1" fill="#00f" x="133.3" y="9.8">POWER 3V3</text>
<g font-size="2.8">
<text x="186.7" y="43.2">VOUT = (R1 + R2)/ R2 ×</text>
<text x="227.7" y="43.2">0.8</text>
<text x="115.6" y="91.2">For</text>
<text x="123.5" y="91.2">TF</text>
<text x="129.7" y="91.2">card/mSATA/miniPCIE/LAN</text>
<text x="188.5" y="126.7">VOUT = (R1 + R2)/ R2 ×</text>
<text x="229.5" y="126.7">0.8</text>
<text x="253" y="192">http://www.embest-tech.com</text>
</g>
<g font-size="2.5" fill="#f00">
<text x="188.5" y="50">MAX:</text>
<text x="195.9" y="50">5A</text>
<text x="188.5" y="133.6">MAX:</text>
<text x="195.9" y="133.6">5A</text>
</g>
<text font-size="2.3" fill="#800000" x="261.9" y="197.4">EM-TF-BB-AM5728_V1.1</text>
<g font-size="1.6">
<text x="30.2" y="44">5V_VDD_SOM</text>
<text x="72.9" y="44">12V_VDD</text>
<text x="99.2" y="47.5">2</text>
<text x="116.8" y="47.5">1</text>
<text x="199.1" y="47.6">3V3_VDDA</text>
<text x="218.7" y="47.6">3V3_VDDA</text>
<text x="99.2" y="52.9">7</text>
<text x="116.8" y="52.9">5</text>
<text x="116.8" y="51.1">8</text>
<text x="150.8" y="53.8" transform="rotate(-90 150.8 53.8)">2</text>
<text x="156.1" y="51.1">1</text>
<text x="166.6" y="51.1">2</text>
<text x="221.9" y="52" transform="rotate(-90 221.9 52)">1</text>
<text x="99.2" y="54.6">9</text>
<text x="116.8" y="54.6">6</text>
<text x="37" y="63.5">1</text>
<text x="45.7" y="63.5">2</text>
<text x="150.8" y="62.5" transform="rotate(-90 150.8 62.5)">1</text>
<text x="221.9" y="62.5" transform="rotate(-90 221.9 62.5)">2</text>
<text x="154.7" y="72.4">NI</text>
<text x="48" y="131.1">3V3_VDDA</text>
<text x="72.9" y="127.6">12V_VDD</text>
<text x="99.2" y="131.1">2</text>
<text x="116.8" y="131.1">1</text>
<text x="199.1" y="131.1">3V3_VDDB</text>
<text x="216.9" y="131.1">3V3_VDDB</text>
<text x="99.2" y="136.4">7</text>
<text x="116.8" y="136.4">5</text>
<text x="116.8" y="134.7">8</text>
<text x="150.8" y="137.3" transform="rotate(-90 150.8 137.3)">2</text>
<text x="156.1" y="134.7">1</text>
<text x="166.6" y="134.7">2</text>
<text x="220.1" y="135.6" transform="rotate(-90 220.1 135.6)">1</text>
<text x="99.2" y="138.2">9</text>
<text x="116.8" y="138.2">6</text>
<text x="35.2" y="147.1">1</text>
<text x="43.9" y="147.1">2</text>
<text x="150.8" y="146.1" transform="rotate(-90 150.8 146.1)">1</text>
<text x="220.1" y="146.1" transform="rotate(-90 220.1 146.1)">2</text>
<text x="37.3" y="153.9">NI</text>
<text x="158.2" y="156">NI</text>
<text x="252.8" y="195.8">Title:</text>
<text x="229" y="200.6">Size:</text>
<text x="236.1" y="200.7">Document</text>
<text x="244.6" y="200.7">Number:</text>
<text x="282.3" y="200.7">Rev:</text>
<text x="229" y="205.3">Draw By:Jack Lei</text>
<text x="247.7" y="205.3">Date: Monday, November 26, 2018</text>
<text x="279.7" y="205.3">Sheet: 6</text>
<text x="287.3" y="205.3">of 22</text>
</g>
<g font-size="1.6" fill="#000080">
<text x="102.6" y="45.1">U3</text>
<text x="136.9" y="47.6">C31</text>
<text x="144" y="47.6">0.1uF</text>
<text x="30.2" y="52.9">R19</text>
<text x="69.3" y="51.1">C32</text>
<text x="69.3" y="52.9">10uF</text>
<text x="158.2" y="49.3">L3</text>
<text x="161.8" y="49.3">3.3uH</text>
<text x="30.2" y="54.7">10K</text>
<text x="88.9" y="56.5">C33</text>
<text x="88.9" y="58.2">0.01uF</text>
<text x="101.3" y="58.2">TPS54531DDAR</text>
<text x="152.9" y="56.5">D9</text>
<text x="152.9" y="58.2">SSB44-E3/52T</text>
<text x="224.9" y="55.6">D10</text>
<text x="224.9" y="57.7">Green</text>
<text x="40.9" y="61.8">D11</text>
<text x="120.9" y="60">R20</text>
<text x="120.9" y="61.8">51.1K</text>
<text x="154.7" y="65.3">C34</text>
<text x="167.1" y="65.3">R21</text>
<text x="39.1" y="67.1">RB751V40</text>
<text x="120.9" y="70.7">C36</text>
<text x="135.1" y="68.9">C35</text>
<text x="135.1" y="70.7">15pF</text>
<text x="154.7" y="67.1">0.1uF</text>
<text x="167.1" y="67.1">10K2</text>
<text x="177.8" y="70.7">C37</text>
<text x="186.7" y="70.7">C38</text>
<text x="195.6" y="70.7">C39</text>
<text x="204.5" y="70.7">C40</text>
<text x="224" y="67.1">R22</text>
<text x="224" y="68.9">2K</text>
<text x="60.5" y="72.5">R406</text>
<text x="60.5" y="74.2">6.04K</text>
<text x="120.9" y="72.5">820pF</text>
<text x="167.1" y="76">R23</text>
<text x="167.1" y="77.8">3K24</text>
<text x="177.8" y="72.5">100uF</text>
<text x="186.7" y="72.5">100uF</text>
<text x="195.6" y="72.5">10uF</text>
<text x="204.5" y="72.5">1uF</text>
<text x="102.6" y="128.6">U4</text>
<text x="136.9" y="131.1">C41</text>
<text x="144" y="131.1">0.1uF</text>
<text x="67.6" y="134.7">C42</text>
<text x="67.6" y="136.5">10uF</text>
<text x="158.2" y="132.9">L4</text>
<text x="161.8" y="132.9">3.3uH</text>
<text x="53.3" y="138.2">R407</text>
<text x="53.3" y="140">10K</text>
<text x="88.9" y="140">C43</text>
<text x="88.9" y="141.8">0.01uF</text>
<text x="101.3" y="141.8">TPS54531DDAR</text>
<text x="120.9" y="143.6">R24</text>
<text x="152.9" y="140">D12</text>
<text x="152.9" y="141.8">SSB44-E3/52T</text>
<text x="223.1" y="139.1">D13</text>
<text x="223.1" y="141.3">Green</text>
<text x="39.1" y="145.4">D14</text>
<text x="120.9" y="145.4">51.1K</text>
<text x="158.2" y="148.9">C44</text>
<text x="168.9" y="147.1">R25</text>
<text x="168.9" y="148.9">10K2</text>
<text x="37.3" y="150.7">RB751V40</text>
<text x="53.3" y="154.2">R408</text>
<text x="120.9" y="154.2">C50</text>
<text x="135.1" y="152.5">C45</text>
<text x="135.1" y="154.2">15pF</text>
<text x="158.2" y="150.7">0.1uF</text>
<text x="177.8" y="150.7">C46</text>
<text x="177.8" y="152.5">100uF</text>
<text x="186.7" y="150.7">C47</text>
<text x="186.7" y="152.5">100uF</text>
<text x="195.6" y="150.7">C48</text>
<text x="195.6" y="152.5">10uF</text>
<text x="204.5" y="150.7">C49</text>
<text x="204.5" y="152.5">1uF</text>
<text x="222.2" y="150.7">R26</text>
<text x="222.2" y="152.5">2K</text>
<text x="53.3" y="156">45.3K</text>
<text x="120.9" y="156">820pF</text>
<text x="168.9" y="159.6">R27</text>
<text x="168.9" y="161.4">3K24</text>
</g>
<g font-size="1.6" fill="#f00">
<text x="119.5" y="47.4">3V3_VDDA_BOOT</text>
<text x="87.5" y="51">3V3_VDDA_SS 4</text>
<text x="87.5" y="49.2">3V3_VDDA_EN 3</text>
<text x="119.5" y="52.8">3V3_VDDA_FB</text>
<text x="119.5" y="51">3V3_VDDA_SW</text>
<text x="119.5" y="54.6">3V3_VDDA_COMP</text>
<text x="14.8" y="64.5">[4]</text>
<text x="18.5" y="64.5">REGEN1</text>
<text x="119.5" y="131">3V3_VDDB_BOOT</text>
<text x="87.5" y="134.6">3V3_VDDB_SS 4</text>
<text x="87.5" y="132.8">3V3_VDDB_EN 3</text>
<text x="119.5" y="136.3">3V3_VDDB_FB</text>
<text x="119.5" y="134.6">3V3_VDDB_SW</text>
<text x="119.5" y="138.1">3V3_VDDB_COMP</text>
<text x="8" y="148">[4,5]</text>
<text x="13.2" y="148">POWER GOOD_EX</text>
</g>
<g font-size="1.6" fill="#004080">
<text x="102.2" y="48.6">VIN</text>
<text x="102.2" y="50.4">EN</text>
<text x="102.2" y="52.2">SS</text>
<text x="102.2" y="54">GND</text>
<text x="108.2" y="54">VSENSE</text>
<text x="110.2" y="48.6">BOOT</text>
<text x="112.5" y="52.2">PH</text>
<text x="102.2" y="55.7">PAD</text>
<text x="109.9" y="55.7">COMP</text>
<text x="102.2" y="132.2">VIN</text>
<text x="102.2" y="134">EN</text>
<text x="102.2" y="135.7">SS</text>
<text x="102.2" y="137.5">GND</text>
<text x="108.2" y="137.5">VSENSE</text>
<text x="110.2" y="132.2">BOOT</text>
<text x="112.5" y="135.7">PH</text>
<text x="102.2" y="139.3">PAD</text>
<text x="109.9" y="139.3">COMP</text>
</g>
<g font-size="1.6" fill="#f0f">
<text x="135.1" y="49.3">C0603</text>
<text x="154.7" y="52.9">INDM7165x300N</text>
<text x="69.3" y="57.2">C1206</text>
<text x="88.9" y="61.8">C0402</text>
<text x="101.3" y="60">pdso127p600x170-9n</text>
<text x="152.9" y="60">d_smb</text>
<text x="60.5" y="77.8">R0402</text>
<text x="135.1" y="74.9">C0402</text>
<text x="177.8" y="76">C1210</text>
<text x="186.7" y="76">C1210</text>
<text x="195.6" y="76.7">C0603</text>
<text x="204.5" y="76.7">C0402</text>
<text x="224" y="72.5">R0402</text>
<text x="167.1" y="81.3">R0402</text>
<text x="135.1" y="132.9">C0603</text>
<text x="154.7" y="136.5">INDM7165x300N</text>
<text x="67.6" y="140.7">C1206</text>
<text x="101.3" y="143.6">pdso127p600x170-9n</text>
<text x="152.9" y="143.6">d_smb</text>
<text x="88.9" y="145.4">C0402</text>
<text x="53.3" y="159.6">R0402</text>
<text x="135.1" y="158.5">C0402</text>
<text x="177.8" y="156">C1210</text>
<text x="186.7" y="156">C1210</text>
<text x="195.6" y="156.7">C0603</text>
<text x="204.5" y="156.7">C0402</text>
<text x="222.2" y="156">R0402</text>
<text x="168.9" y="164.9">R0402</text>
</g>
<g font-size="1.6" fill="#800000">
<text x="144" y="49.3">50V,X7R</text>
<text x="69.3" y="55">50V,X5R</text>
<text x="88.9" y="60">50V,X7R</text>
<text x="224" y="70.7">1%</text>
<text x="60.5" y="76">1%</text>
<text x="135.1" y="72.8">50V,C0G</text>
<text x="177.8" y="74.2">X5R</text>
<text x="186.7" y="74.2">X5R</text>
<text x="195.6" y="74.6">10V,X5R</text>
<text x="204.5" y="74.6">10V,X5R</text>
<text x="167.1" y="79.6">1%</text>
<text x="144" y="132.9">50V,X7R</text>
<text x="67.6" y="138.6">50V,X5R</text>
<text x="88.9" y="143.6">50V,X7R</text>
<text x="177.8" y="154.2">X5R</text>
<text x="186.7" y="154.2">X5R</text>
<text x="195.6" y="154.6">10V,X5R</text>
<text x="204.5" y="154.6">10V,X5R</text>
<text x="222.2" y="154.2">1%</text>
<text x="53.3" y="157.8">1%</text>
<text x="135.1" y="156.4">50V,C0G</text>
<text x="168.9" y="163.1">1%</text>
<text x="230.8" y="202.6">A3</text>
<text x="259.6" y="202.3">06_POWER 3V3</text>
<text x="284.1" y="202.6">V1.1</text>
</g>
<g font-size="1.3">
<text x="30.8" y="1.2">5</text>
<text x="88.9" y="1.2">4</text>
<text x="146.9" y="1.2">3</text>
<text x="205" y="1.2">2</text>
<text x="263.1" y="1.2">1</text>
<text x=".4" y="28.3">D</text>
<text x="292.6" y="28.3">D</text>
<text x=".4" y="79.4">C</text>
<text x="292.6" y="79.4">C</text>
<text x=".4" y="130.5">B</text>
<text x="292.6" y="130.5">B</text>
<text x=".4" y="181.6">A</text>
<text x="292.6" y="181.6">A</text>
<text x="30.8" y="207.3">5</text>
<text x="88.9" y="207.3">4</text>
<text x="146.9" y="207.3">3</text>
<text x="205" y="207.3">2</text>
<text x="263.1" y="207.3">1</text>
</g>
<g font-size="1.2" fill="#f0f">
<text x="30.2" y="57.9">R0402</text>
<text x="120.9" y="65">R0402</text>
<text x="225.8" y="61.5">D0603</text>
<text x="39.1" y="68.6">SOD323</text>
<text x="154.7" y="71.1">C0402</text>
<text x="167.1" y="70.4">R0402</text>
<text x="120.9" y="75.7">C0402</text>
<text x="53.3" y="143.2">R0402</text>
<text x="120.9" y="148.6">R0402</text>
<text x="224" y="145">D0603</text>
<text x="37.3" y="152.1">SOD323</text>
<text x="158.2" y="154.6">C0402</text>
<text x="168.9" y="152.1">R0402</text>
<text x="120.9" y="159.3">C0402</text>
</g>
<g font-size="1.2" fill="#800000">
<text x="30.2" y="56.1">1%</text>
<text x="120.9" y="63.2">1%</text>
<text x="154.7" y="68.9">16V,X7R</text>
<text x="167.1" y="68.6">1%</text>
<text x="120.9" y="74.3">50V,C0G</text>
<text x="53.3" y="141.5">1%</text>
<text x="120.9" y="146.8">1%</text>
<text x="158.2" y="152.5">16V,X7R</text>
<text x="168.9" y="150.4">1%</text>
<text x="120.9" y="157.8">50V,C0G</text>
</g>
<g font-size="1.2" fill="#800040">
<text x="225.8" y="59.7">20mA</text>
<text x="224" y="143.2">20mA</text>
</g>
</svg>
